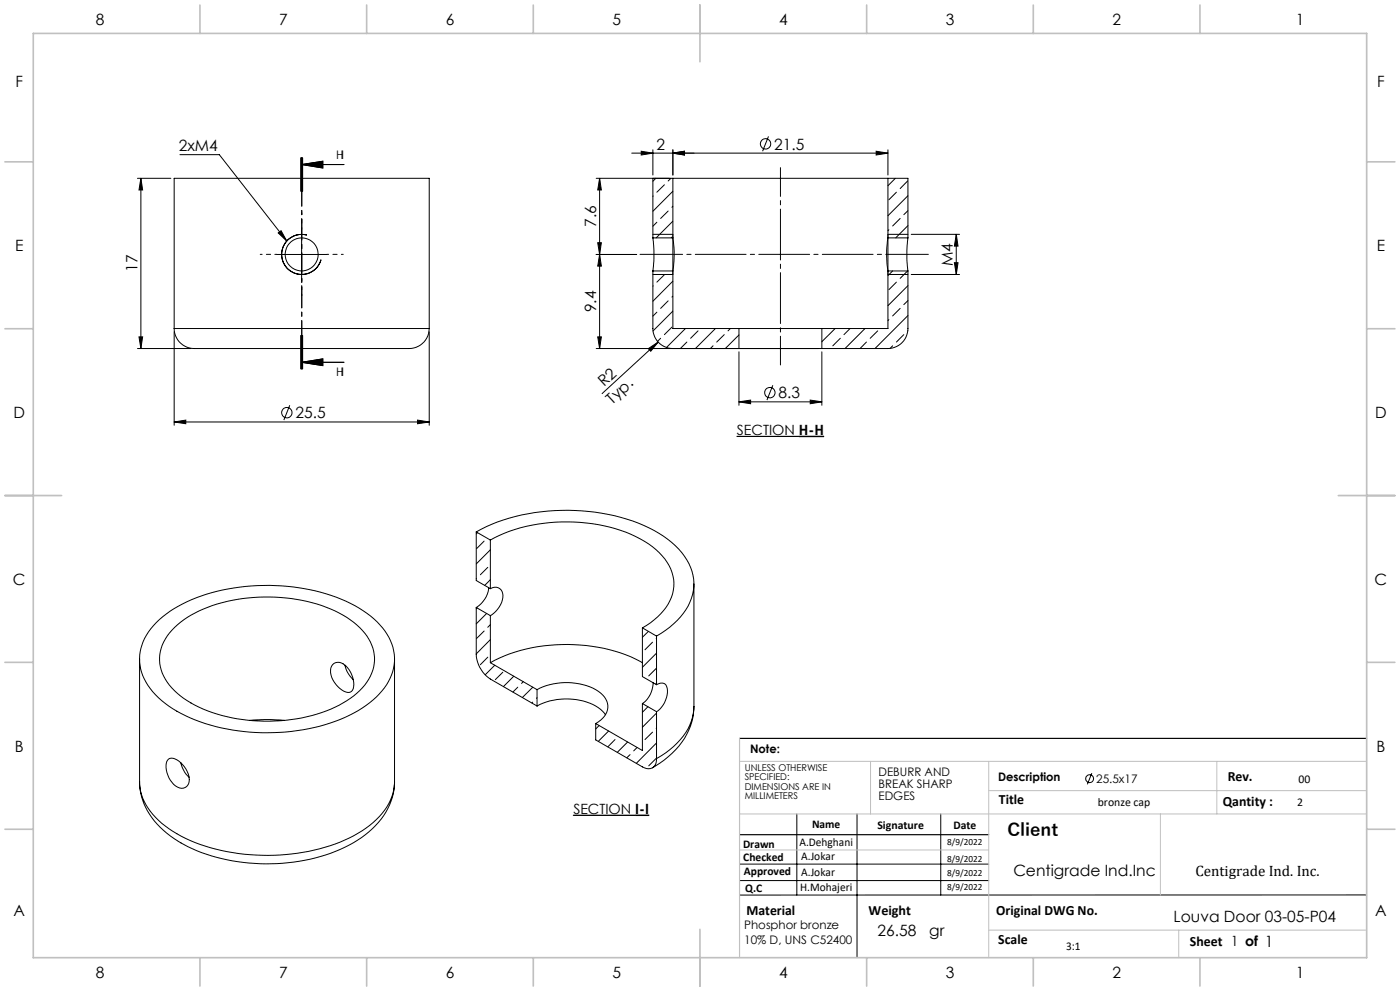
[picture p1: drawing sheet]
<svg xmlns="http://www.w3.org/2000/svg" width="420mm" height="297mm" viewBox="0 0 420 297" stroke-linecap="round" stroke-linejoin="round" font-family="sans-serif">
<g fill="none" stroke="#000" stroke-width=".3">
<path d="M41.2 53.4h10.1M42.3 53.4l.5 3.5h-1.1zM42.3 53.4v51.1M54 46.4h11.8l20.2 25.8M90.3 47.3v10M90.5 49.3h12.7M90.5 49.3l6.3-1v2zM90.5 47.3v10M90.8 47.3v10M178.9 53.4h23M179.9 53.4v51.1M179.9 53.4l.5 3.5h-1.1z"/>
<path d="M189.5 45.9h76.9M192.4 45.3l3.5 .6-3.5 .6zM195.9 53.4v17.9M195.9 44.9v7.6M196 58.7l-.1 .1M196.7 53.4l-.8 .9M199.3 55.4l-2.2 2.2M201.3 53.4l-.9 .9M201.9 53.4h64.5M201.9 53.4v45.1h19.8M201.9 44.9v7.6M201.9 57.3l-6 6"/>
<path d="M201.9 45.9l3.5-.6v1.2zM230.5 40.9l-1.7 4.4M262.9 45.3l3.5 .6-3.5 .6zM266.4 53.4v45.1h-19.8M266.4 53.4h6v17.9M266.4 44.9v7.6M268.6 53.4l-2.2 2.3M268.9 57.6l-2.2 2.3M272.3 54.3l-2.2 2.2M272.4 58.7l-6 6M83 76.3h15M83.5 69.8l.8-.7 1.7 3.1z"/>
<path d="M90.5 68.8v14.9M92.1 70.4a6 6 0 0 0-7.4 4.3 6 6 0 0 0 4.2 7.3 6 6 0 0 0 7.4-4.2M178.9 76.3h12.1M179.3 72.7h1.1l-.5 3.6zM179.9 76.3l.5 3.5h-1.1zM195.9 71.3h6a31.8 31.8 0 0 1 0 9.9h-6M195.9 71.3a38.7 38.7 0 0 1 0 9.9M195.9 70.2h6M197.1 66.6l-1.2 1.2M200.4 63.2l-2.2 2.3M201.6 71.1l-.2 .2M201.9 66.3l-5 5"/>
<path d="M201.9 61.8l-.3 .3M266.4 70.2h6M266.7 68.9l-.3 .2M270.1 65.5l-2.3 2.2M272.4 71.3h-6a31.7 31.7 0 0 0 0 9.9h6M272.4 71.3a38.7 38.7 0 0 0 0 9.9M272.4 67.6l-3.7 3.7M272.4 63.1l-1.3 1.2M273.4 70.2h14.5M286.3 78.7h1.1l-.5 3.6zM286.9 70.2l.5 3.6h-1.1zM286.9 70.2v12.1"/>
<path d="M52.2 99.4v28.1M52.2 98.5a6.3 6.3 0 0 0 7.5 6h56.3a36.7 36.7 0 0 0 8.9-.4 6 6 0 0 0 3.9-5.6M52.2 98.5v-45.1h76.6v45.1M52.2 98.5h76.6M128.8 99.4v28.1M195.9 81.2v17.3a6 6 0 0 0 6 6M195.9 82.3h6M195.9 81.2v.1M196 85.7l-.1 .1M197.1 93.6l-1.2 1.2M199.3 82.3l-2.2 2.3M200.4 90.2l-2.2 2.2"/>
<path d="M201.6 98l-2.3 2.3M201.9 84.3l-6 6M201.9 93.2l-6 6M201.9 88.8l-.3 .2M205.6 98.5l-5.6 5.6M209.4 99.2l-2.2 2.2M214.6 98.5l-6 6M219.1 98.5l-.7 .7M221.7 98.5v6h24.9M221.7 98.5h24.9M246.6 98.5v6M250.5 98.5l-3.9 3.9"/>
<path d="M255 98.5l-1.8 1.8M259.5 98.5l-6 6M263.3 99.2l-2.2 2.2M266.4 82.3h6M266.7 95.8l-.3 .3M267.8 81.2l-1.4 1.4M268.9 84.6l-2.2 2.2M270.1 92.4l-2.3 2.3M272.3 81.2l-2.2 2.2M272.3 99.1v.1M272.4 81.2v17.3a6 6 0 0 1-6 6h-19.8M272.4 85.6l-6 6"/>
<path d="M272.4 94.6l-9.9 9.9M272.4 90.1l-1.3 1.2M273.4 82.3h14.5M41.2 104.5h16.1M41.7 101h1.1l-.5 3.5zM90.3 100.6v10M90.5 108.6h12.7M90.5 108.6l6.3-1v2zM90.5 100.6v10M90.8 100.6v10zM90.8 100.6v10M178.9 104.5h66.7"/>
<path d="M179.3 101h1.1l-.5 3.5zM194.5 104.5l2.9-2-2.2 2.8zM197.4 102.5l-16.8 15.5M198.2 101.4l-.9 .9M206.1 102.5l-2 2M213.9 103.6l-.8 .9M217.3 100.3l-2.3 2.2M221.7 100.4l-4.1 4.1M221.7 105.4v16.1M231.8 115.5l-1.7 4.4M243.1 119.9l3.5 .5-3.5 .6zM246.6 105.4v16.1"/>
<path d="M252.1 101.4l-2.3 2.2M259.9 102.5l-1.9 2M267.8 103.6l-.8 .8M271.1 100.3l-2.2 2.2M52.2 126.5l3.5-.6v1.1zM52.2 126.5h76.6M86.9 121.5l-1.7 4.4M125.3 125.9l3.5 .6-3.5 .5zM221.1 130.8h26.1M221.7 120.4l3.5-.5v1.1zM221.7 120.4h24.9M142.9 159.4a58.9 58.9 0 0 1 37.6-5.6 42.5 42.5 0 0 1 22.1 9.7 15.1 15.1 0 0 1 5.2 14.8 21.2 21.2 0 0 1-10.8 12.3"/>
<path d="M142.9 159.4v14.6l4.2 2.4M142.9 159.4l4.2 2.5M143.3 159.6l-.4 .4M143 173.4l-.1 .1M145.2 162.2l-2.2 2.2M146.3 170l-2.2 2.3M146.6 176.1a7.7 7.7 0 0 1-3.7 6M147.1 161.9a50.2 50.2 0 0 1 32.4-4.7 35.5 35.5 0 0 1 18.3 8.4 12.1 12.1 0 0 1 2.6 15.4 20.8 20.8 0 0 1-7.7 7.2M147.1 176.4a2.43 2.43 0 0 1 2.8 0 2.43 2.43 0 0 1 .9 2.7 7.8 7.8 0 0 1-3.7 5.4M147.1 161.9v14.5M147.1 164.8l-4.2 4.2M147.1 173.7l-1.7 1.7"/>
<path d="M208.2 175v36.8M41.9 197.5v36.8a17 17 0 0 0 7.7 13.2 50.4 50.4 0 0 0 29 8.8 55.4 55.4 0 0 0 30.1-7.3 19 19 0 0 0 9.7-14.1v-.6M46.9 186.6a41.7 41.7 0 0 1 23.3-10.4 59.7 59.7 0 0 1 36.3 5.3 22.2 22.2 0 0 1 11.4 12.6 14.7 14.7 0 0 1-5 14.8 44.6 44.6 0 0 1-25.5 10.3 58.7 58.7 0 0 1-34.3-6.1 21.2 21.2 0 0 1-10.9-12.6 14.9 14.9 0 0 1 4.7-13.9zM52.3 188.1a37.2 37.2 0 0 1 22.1-8.9 48.1 48.1 0 0 1 29.6 5.8 16.4 16.4 0 0 1 8.3 11.1 13.7 13.7 0 0 1-6.2 12.5 43.7 43.7 0 0 1-26.8 7.5 43.2 43.2 0 0 1-25.2-7.5 13.6 13.6 0 0 1-6-13.4 14.5 14.5 0 0 1 4.2-7.1zM99.8 199.2a2.9 2.9 0 0 1 4.4 .9 7 7 0 0 1 1.6 6.7 1.82 1.82 0 0 1-2.7 .3 7.3 7.3 0 0 1-3.9-6.9zM103.5 199.4l.6 1.9 1.9 2.4M118.4 197.5v36.8M142.9 182.1v14a9.4 9.4 0 0 0 4.2 7.4l14 8.1M142.9 182.1l4.2 2.4M143.1 182.2l-.2 .3M145.2 189.1l-2.2 2.2M146 183.9l-3.1 3.1"/>
<path d="M146.3 197l-2.2 2.2M147.1 198.6a50.5 50.5 0 0 1 35.8-3.9l6.4 2.1 3.4 1.8M147.1 184.5v14.1M147.1 198.6l14 8.1M147.1 191.7l-4.2 4.3M147.1 187.2l-.8 .8M148.4 199.4l-2.8 2.8M192.7 188.2l4.3 2.4M192.7 188.2v14.6l4.3 2.4M194.5 189.2l-1.8 1.8M195.8 192.5l-2.3 2.2M197 195.8l-4.3 4.2"/>
<path d="M197 191.2l-.2 .1M197 190.6v14.6M74.9 215.9l4.4-.3 6 .3M150.8 201.5l-2.2 2.2M154.1 202.7l-3.1 3.1M155.3 205.9l-1.4 1.5M157 204.3l-.5 .5M159.8 210.4l-.2 .3M159.8 205.9l-3.1 3.2M161.1 209.1l-.2 .2M161.1 206.7a18.7 18.7 0 0 1 19.1 1 5 5 0 0 1-.7 8.7l-.8 .4M161.1 211.6a18.7 18.7 0 0 1 19.1 1l1.4 1.6"/>
<path d="M161.1 206.7v4.9M178.7 216.8v5l14 8a2.59 2.59 0 0 0 3 .3 2.59 2.59 0 0 0 1.3-2.7M179.7 217.4l-1 1.1M182.6 219.1l-3.1 3.1M192.7 210.9v14l-14-8.1M192.7 210.9l4.3 2.4M194.4 211.8l-1.7 1.7M195.8 219.4l-2.3 2.2M195.9 204.6a7.6 7.6 0 0 1-3.2 6.3M196.8 200.3l-2.2 2.3M197 205.2a1.93 1.93 0 0 1 2.2-.4 1.93 1.93 0 0 1 1 2.1 7.5 7.5 0 0 1-3.2 6.4M197 213.7l-4.3 4.2"/>
<path d="M197 218.2l-.2 .1M197 204.7l-.3 .3M197 213.3v14.1M208.2 211.8a20.5 20.5 0 0 1-9 16.1l-3.5 2.2M208.2 211.8a16.6 16.6 0 0 1-7.3 12.9l-3.9 2.7M41.9 234.2a20.2 20.2 0 0 0 9.3 16.4 50 50 0 0 0 30.3 8.3 49.2 49.2 0 0 0 28.1-8.7 20.2 20.2 0 0 0 8.8-15.9M50.6 227.5a3.6 3.6 0 0 1 4.2 1.7 5.7 5.7 0 0 1 1.5 6.2 2.68 2.68 0 0 1-4.2-.3 7 7 0 0 1-1.8-7.3zM54.3 228.6l1.1 2.8 1.3 1.5M184.5 221.6l-2.1 2.2M188.3 222.4l-3.1 3.1M189 226.2l-1 .9M191.1 224l-1 1"/>
<path d="M196.8 227.3l-2.2 2.2M197 222.7l-6.1 6.1M327.6 231.7l-1.4 3.4M172 244.3h22.7M221.9 259h74.7M239 243.9v24.3M257.1 243.9v43.1M282.2 243.9v24.3M221.9 263.9h74.7M410 268.2h-188.1"/>
<circle cx="229.7" cy="43.1" r="1.56"/>
<circle cx="90.5" cy="76.2" r="5"/>
<circle cx="231" cy="117.7" r="1.55"/>
<circle cx="86" cy="123.7" r="1.55"/>
<circle cx="326.9" cy="233.4" r="1.18"/>
</g>
<path d="M239.7 130.8h7.5M190.6 244.4h4.1" fill="none" stroke="#000" stroke-width=".4"/>
<path d="M234.1 50.2v59.2" fill="none" stroke="#000" stroke-width=".3" stroke-dasharray="15.2 1.3 1.3 1.3" stroke-dashoffset="6.6"/>
<path d="M278.5 76.2h-86.5" fill="none" stroke="#000" stroke-width=".3" stroke-dasharray="15.2 1.3 1.3 1.3" stroke-dashoffset="2.5"/>
<path d="M90.5 47.3v63.3" fill="none" stroke="#000" stroke-width=".3" stroke-dasharray="6.3 1.3 1.3 1.3" stroke-dashoffset="2"/>
<path d="M221.9 221.3h188.1M221.9 250.2h74.7" fill="none" stroke="#000" stroke-width=".35"/>
<path d="M221.9 228.2h188.1M261.2 228.2v15.7M296.6 228.2v58.8M296.6 237h113.4M365.1 228.2v15.7M221.9 243.9h188.1M221.9 254.7h74.7M348.1 243.9v24.3M296.6 278.8h113.4M353.6 278.8v8.2" fill="none" stroke="#c0c0c0" stroke-width=".3"/>
<path d="M221.9 221.3v65.7" fill="none" stroke="#c0c0c0" stroke-width=".35"/>
<g fill="none" stroke="#c0c0c0" stroke-width=".5">
<path d="M10 10h400v277h-400zM60 1.5v8.5M110 1.5v8.5M160 1.5v8.5M210 1.5v17M260 1.5v8.5M310 1.5v8.5M360 1.5v8.5M1.5 48.5h8.5M410 48.5h8.5M1.5 98.5h8.5M410 98.5h8.5"/>
<path d="M1.5 148.5h17M401.5 148.5h17M1.5 198.5h8.5M410 198.5h8.5M1.5 248.5h8.5M410 248.5h8.5M210 278.5v17M60 287v8.5M110 287v8.5M160 287v8.5M260 287v8.5M310 287v8.5"/>
<path d="M360 287v8.5"/>
</g>
<path d="M83 76.2h-4.9M90.5 68.7v-4.9M98 76.2h5M90.5 83.7v5" fill="none" stroke="#000" stroke-width=".3" stroke-dasharray="15.2 1.3 1.3 1.3" stroke-dashoffset="14.7"/>
<g fill="#000">
<path d="M83.5 69.8l.8-.7 1.7 3.1zM194.5 104.5l2.9-2-2.2 2.8z"/>
<path d="M90.5 49.3l6.3-1v2zM90.5 108.6l6.3-1v2z"/>
<path d="M90.5 49.3l6.3-1v2zM90.5 108.6l6.3-1v2z"/>
<path d="M286.9 70.2l.5 3.6h-1.1zM286.3 78.7h1.1l-.5 3.6z"/>
<path d="M41.7 101h1.1l-.5 3.5zM42.3 53.4l.5 3.5h-1.1zM179.3 101h1.1l-.5 3.5zM179.9 76.3l.5 3.5h-1.1zM179.3 72.7h1.1l-.5 3.6zM179.9 53.4l.5 3.5h-1.1z"/>
<path d="M52.2 126.5l3.5-.6v1.1zM125.3 125.9l3.5 .6-3.5 .5zM192.4 45.3l3.5 .6-3.5 .6zM201.9 45.9l3.5-.6v1.2z"/>
<path d="M243.1 119.9l3.5 .5-3.5 .6zM221.7 120.4l3.5-.5v1.1zM262.9 45.3l3.5 .6-3.5 .6zM201.9 45.9l3.5-.6v1.2z"/>
</g>
<text font-size="5.3" x="302.2" y="250.7">Client</text>
<g font-size="4.7">
<text x="28.7" y="7.6">8</text>
<text x="83.7" y="7.6">7</text>
<text x="133.7" y="7.6">6</text>
<text x="183.7" y="7.6">5</text>
<text x="233.7" y="7.6">4</text>
<text x="283.7" y="7.6">3</text>
<text x="333.7" y="7.6">2</text>
<text x="388.7" y="7.6">1</text>
<text x="4.6" y="26.1">F</text>
<text x="413.1" y="26.1">F</text>
<text x="53.6" y="45.2">2xM4</text>
<text x="196.9" y="44.9">2</text>
<text x="232.2" y="44.8">21.5</text>
<text x="178.9" y="68.1" transform="rotate(-90 178.9 68.1)">7.6</text>
<text x="4.5" y="75.3">E</text>
<text x="413" y="75.3">E</text>
<text x="41.3" y="81.5" transform="rotate(-90 41.3 81.5)">17</text>
<text x="285.9" y="79.8" transform="rotate(-90 285.9 79.8)">M4</text>
<text x="178.9" y="93.6" transform="rotate(-90 178.9 93.6)">9.4</text>
<text x="181.2" y="116" transform="rotate(-43 181.2 116)">R2</text>
<text x="233.5" y="119.4">8.3</text>
<text x="4" y="125.3">D</text>
<text x="88.6" y="125.4">25.5</text>
<text x="183.7" y="121.3" transform="rotate(-43 183.7 121.3)">Typ.</text>
<text x="412.5" y="125.3">D</text>
<text x="3.9" y="175.3">C</text>
<text x="412.4" y="175.3">C</text>
<text x="4.4" y="225.3">B</text>
<text x="412.9" y="225.3">B</text>
<text x="304" y="262.6">Centigrade Ind.Inc</text>
<text x="4" y="274.6">A</text>
<text x="412.5" y="274.6">A</text>
<text x="263.3" y="280.5">26.58</text>
<text x="278.8" y="280.5">gr</text>
<text x="352.1" y="276.4">Louva Door 03-05-P04</text>
<text x="28.7" y="293.1">8</text>
<text x="83.7" y="293.1">7</text>
<text x="133.7" y="293.1">6</text>
<text x="183.7" y="293.1">5</text>
<text x="233.7" y="293.1">4</text>
<text x="283.7" y="293.1">3</text>
<text x="333.7" y="293.1">2</text>
<text x="388.7" y="293.1">1</text>
</g>
<text font-size="4.5" x="358.6" y="262.6">Centigrade Ind. Inc.</text>
<g font-size="4.2">
<text x="221.1" y="130.4">SECTION H-H</text>
<text x="368.3" y="234.1">Rev.</text>
<text x="172" y="243.9">SECTION I-I</text>
<text x="299.7" y="240.9">Title</text>
<text x="366.8" y="241.6">Qantity :</text>
<text x="223.9" y="274.2">Material</text>
<text x="260.6" y="274.2">Weight</text>
<text x="298.9" y="274.2">Original DWG No.</text>
<text x="299.5" y="282.8">Scale</text>
<text x="357" y="283.6">Sheet 1 of 1</text>
</g>
<g font-size="3.5">
<text x="100.9" y="47.7">HI</text>
<text x="100.9" y="112.8">HI</text>
<text x="225" y="225.7">Note:</text>
<text x="263.6" y="232.6">DEBURR AND</text>
<text x="263.6" y="236.1">BREAK SHARP</text>
<text x="263.6" y="239.7">EDGES</text>
<text x="299.4" y="234.1">Description</text>
<text x="328.9" y="234.7">25.5x17</text>
<text x="389.6" y="234.7">00</text>
<text x="329.3" y="241.6">bronze cap</text>
<text x="389.2" y="241.6">2</text>
<text x="243.6" y="248.1">Name</text>
<text x="263.2" y="248.5">Signature</text>
<text x="286" y="248.5">Date</text>
<text x="222.9" y="254">Drawn</text>
<text x="239.8" y="253.6">A.Dehghani</text>
<text x="240.4" y="257.8">A.Jokar</text>
<text x="223" y="258.1">Checked</text>
<text x="223.2" y="262.1">Approved</text>
<text x="240.4" y="262.4">A.Jokar</text>
<text x="223.6" y="267.4">Q.C</text>
<text x="240.1" y="267.1">H.Mohajeri</text>
<text x="223.3" y="278.5">Phosphor bronze</text>
<text x="223.3" y="283">10% D, UNS C52400</text>
<text x="319.8" y="284.6">3:1</text>
</g>
<g font-size="2.8">
<text x="223.4" y="231">UNLESS OTHERWISE</text>
<text x="223.4" y="233.8">SPECIFIED:</text>
<text x="223.4" y="236.7">DIMENSIONS ARE IN</text>
<text x="223.4" y="239.5">MILLIMETERS</text>
<text x="284.2" y="253.2">8/9/2022</text>
<text x="284.2" y="258.4">8/9/2022</text>
<text x="284.2" y="262.7">8/9/2022</text>
<text x="284.2" y="266.6">8/9/2022</text>
</g>
</svg>
